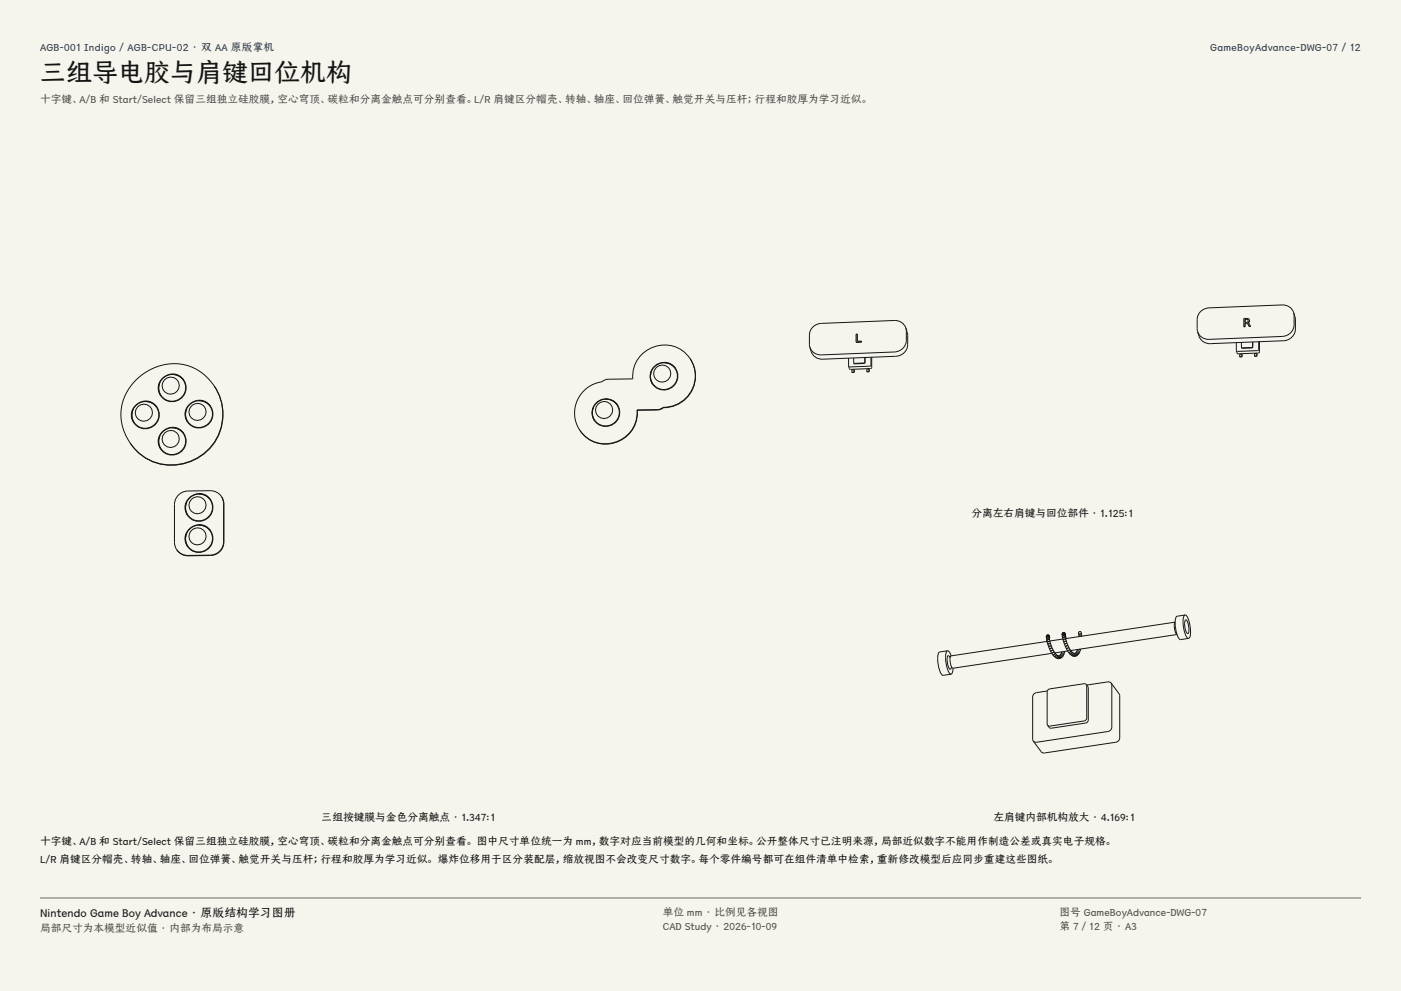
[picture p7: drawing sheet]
<svg xmlns="http://www.w3.org/2000/svg" width="420mm" height="297mm" viewBox="0 0 420 297" stroke-linecap="round" stroke-linejoin="round" font-family="sans-serif">
<g fill="#f5f4ed">
<path d="M0 0h420v297h-420z"/>
<path d="M12 12h396v275h-396z"/>
</g>
<g fill="none" stroke="#141413" stroke-width=".3">
<path d="M271.6 98.3a3.4 3.4 0 0 0-3.5-2.3l-21.9 .9a3.6 3.6 0 0 0-3.5 3.5l.1 3.7M271.6 98.3l.1 .6a10.2 10.2 0 0 1-.3 4.4 3.8 3.8 0 0 1-3.3 2.2l-21.9 .9a3.4 3.4 0 0 1-3.4-2.3M271.6 98.3l.5 1.9a10.2 10.2 0 0 1-.3 4.4 3.8 3.8 0 0 1-3.3 2.2l-21.9 .9a3.7 3.7 0 0 1-3.8-3.6M372.9 97.9h.1M373.2 96.9h.8l.2 .3M373.2 95.7h.5a.44 .44 0 0 1 .5 .4 .44 .44 0 0 1-.5 .5h-.5zM373.2 96.9h.1M373.2 97.9h.1M373.2 96.9v1M373.2 95.7h.1M373.2 97.9h-.3M374.1 96.7l.8 1.1-.4 .1"/>
<path d="M374.2 97.2h.1M374.2 97.2l.3 .7M374.5 96.5l-.4 .2M374.5 95.8l-.3-.3h-1.3v2.4M374.5 95.8l.1 .3M374.5 95.8v.1M374.5 95.9l.1 .2M374.5 97.9h.1M374.6 96.1l-.1 .4M387.8 93.7a3.4 3.4 0 0 0-3.4-2.3l-21.9 .9a3.6 3.6 0 0 0-3.6 3.5l.1 3.6M387.8 93.7l.1 .6a10.2 10.2 0 0 1-.2 4.3 3.8 3.8 0 0 1-3.3 2.2l-21.9 .9a3.4 3.4 0 0 1-3.5-2.3M387.8 93.7l.5 1.9a10.2 10.2 0 0 1-.2 4.3 3.8 3.8 0 0 1-3.3 2.2l-21.9 .9a3.7 3.7 0 0 1-3.9-3.6"/>
<path d="M48 114.6l-.4 1.2v1.2l.6 1.6M51.5 112.2l1.8 .3 1 .6 .8 .9M64.2 115.7a15.2 15.2 0 0 1-4.1 21 15.2 15.2 0 0 1-21.1-3.9M64.2 115.7a14.5 14.5 0 0 0-21-3.8 14.5 14.5 0 0 0-4.2 20.9M64.2 115.7a15.2 15.2 0 0 1-4 21.1 15.2 15.2 0 0 1-21.2-4M181.5 119.6l1.8 .3 1 .6 .8 .9M195.4 111.1a4.1 4.1 0 0 0 .2 4M198.9 108.7l1.2 .1 1.1 .5 1.3 1.2M206.9 107.5a9.4 9.4 0 0 1-8 14.7M206.9 107.5a9.5 9.5 0 0 0-10.9-3.5 9.5 9.5 0 0 0-6.3 9.5l-7.8 .2-1.5 .7a9.4 9.4 0 0 0-6.6 14.5M206.9 107.5a9.4 9.4 0 0 1-8.1 14.6M254.4 107.3v2.5"/>
<path d="M255.4 111.5h.1M255.4 111.5l.1 .1M255.4 111.5v.1M255.4 111.6h.1M255.9 107.3v1.5M255.9 108.8l.1 .1M256 108.8v.1M256.1 110.8h-.7v.7M256.1 110.8v.1M256.1 111.5l-.6 .1M256.1 110.9v.6M256.1 110.9h.1"/>
<path d="M256.1 111.5l-.7 .1M256.6 102.6h.1M257 100.1h.1M257 100.1h-.4v2.5M257 100.1v2.2l1.3-.1M258.3 102.2h.1M258.3 102.5h.1M258.3 102.2v.3M258.3 102.5l-1.7 .1M259.3 107.1l-.1 1.6-3.3 .1M259.3 107.1v1.8h-3.3M259.9 111.3v.1"/>
<path d="M259.9 111.4h.1M260.5 110.7h-.6v.6M260.5 110.7h.1M260.5 110.7v.6l-.6 .1M260.5 110.7v.7h-.6M261.1 107.1l-.2 2.6-6.2 .3-.3-.2M261.3 107.1v3l-.1 .3-6.2 .3-.4-.2-.2-.7M370.6 102.7v2.4M371.6 106.9h.1M371.6 106.2v.7M371.7 106.9h.1M371.7 106.2h-.1"/>
<path d="M371.7 106.2h.6M372.2 102.6v1.5M372.2 104.1v.1M372.2 104.2h.1M372.3 106.2h.1M372.3 106.8l-.6 .1M372.3 106.2v.7h-.6M372.3 106.2v.1M375.5 102.5l-.1 1.6h-3.2M375.6 102.5l-.1 1.7h-3.3M376.1 106.7h.1M376.1 106.7l.1 .1"/>
<path d="M376.2 106.7l.5 .1M376.7 106h-.6v.7M376.7 106h.1M376.8 106h.1M376.8 106v.1M376.8 106l-.1 .7M376.8 106.1l-.1 .7M377.3 102.4l-.1 2.6-6.2 .3-.4-.2M377.6 102.4v3.1l-.2 .3-6.2 .2-.3-.2-.3-.7M39.9 122.8l-.3 1.1v1.2l.6 1.7M43.5 120.4l1.2 .1 1.1 .4 1.3 1.2M48 130.6l-.4 1.2v1.2l.6 1.6"/>
<path d="M51.5 128.2l1.2 .1 1.1 .5 1.3 1.2M56 122.5l-.4 1.2v1.2l.7 1.6M59.5 120.1l1.8 .3 1 .6 .9 .8M178 122l-.4 1.2v1.2l.6 1.7M191 122.9a9.5 9.5 0 0 1-6.3 9.5 9.5 9.5 0 0 1-10.9-3.5M191 122.9l.1 .1M191.1 123a9.5 9.5 0 0 1-6.4 9.6 9.5 9.5 0 0 1-10.9-3.7M198.8 122.1l-1.4 .6-6.4 .2M198.8 122.1l.1 .1M198.9 122.2l-1.4 .6-6.4 .2M56 159.8l-.4 1.2v1.2l.7 1.6M56 150.5l-.4 1.1v1.2l.7 1.7"/>
<path d="M59.5 157.4l1.8 .3 1 .6 .9 .8M59.5 148.1l1.8 .3 1 .5 .9 .9M66.4 148.8l-1.2-1.2-1.6-.5-7.3 .1a4.1 4.1 0 0 0-4 4v11.3l.3 1.4 .4 .8M66.4 148.8l.4 .8 .2 1.4v11.3a4.1 4.1 0 0 1-4 4.1h-7.2l-1.6-.5-1.2-1.2M66.4 148.8l.5 .9 .2 1.4v11.3a4.1 4.1 0 0 1-4 4.1l-6.7 .1a4 4 0 0 1-3.4-1.9M284.1 195l-.2 .2a8 8 0 0 0 .9 6.8h.3M284.1 195l.6 .6 .5 1M284.1 195l-2.6 .5a8 8 0 0 0 1 6.8l2.6-.3M284.8 197.1l-.5-.6a4 4 0 0 0 .6 4.1l.3-.8M313.7 190.9v.3M313.7 190.8v.1M313.7 190.8h.1"/>
<path d="M313.7 190.7h.1M313.7 190.7v.1M313.7 191.2h.1M313.7 191.2l.1 .3M313.8 191.5v.1M313.8 191.6v.4M313.8 192h.1M313.9 192l.1 .6M313.9 192.2l-28.8 4.4a3.6 3.6 0 0 0 .6 3.7M314 192.6h.1M314 192.6l.2 .6M314 190.3l-.3 .4"/>
<path d="M314 190.3l-.3 .3M314.1 190.3h-.1M314.1 190.3l.4 .4M314.1 190.3l.4 .3M314.1 190.3l.5 .4M314.1 190.3h.1M314.2 193.2h.1M314.2 193.2l.2 .6M314.4 193.8h.1M314.4 193.8l.2 .6M314.5 190.5v.1M314.5 190.8l-.5-.3-.3 .3"/>
<path d="M314.5 190.8l-.5-.3-.3 .4M314.5 190.8h.1M314.5 190.8v.3M314.5 191l-.5-.3-.3 .5M314.5 191l-.5-.2-.3 .4M314.5 191v.1M314.5 190.7v.1M314.5 191.1l.1 .3M314.5 191.1h.1M314.5 190.6l.1 .1M314.6 190.7l-.1 .1M314.6 191.4l-.5-.3-.3 .4"/>
<path d="M314.6 191.4l-.5-.2-.3 .4M314.6 191.4h.1M314.6 191.4l.1 .5M314.6 190.7v.1M314.6 190.8l.1 .3M314.6 190.8h.1M314.6 190.8l-.1 .3M314.6 194.4v.1M314.6 194.5l.3 .6M314.6 191.8l-.4-.1-.4 .3M314.6 191.8l-.4-.1-.3 .3M314.6 191.8h.1"/>
<path d="M314.7 191.8l.1 .6M314.7 191.8v.1M314.7 191.1l-.1 .2M314.7 191.1l-.1 .3M314.8 192.3l-.5-.1-.3 .4M314.8 192.3h-.4l-.4 .3M314.8 192.3v.1M314.8 192.4l.2 .5M314.8 192.4h.1M314.9 195.1h.1M314.9 195.1l.3 .6M314.9 192.9l-.7 .3"/>
<path d="M315 192.9l.2 .6M315 192.9h.1M315.1 193.5l-.7 .3M315.2 193.5l.2 .6M315.2 193.5h.1M315.2 195.7h.1M315.2 195.7l.4 .5M315.3 195.8l-29.6 4.5M315.4 194.1l-.8 .3M315.4 194.1h.1M315.4 194.1l.3 .6M315.6 196.2h.1"/>
<path d="M315.6 196.2l.4 .4M315.6 194.8l-.7 .3M315.7 194.8h-.1M315.7 194.7h.1M315.7 194.7l.3 .6M315.7 194.7v.1M316 195.2v.1M316 196.6v.1M316 195.3l.3 .4M316 195.3h.1M316 195.3l-.8 .4M316 196.7l.4 .3"/>
<path d="M316.3 195.7v.1M316.3 195.7l.3 .4M316.3 195.9l-.7 .3M316.3 195.9l-.4 .4-.3-.1M316.3 195.8v.1M316.4 197v.1M316.4 197.1l.4 .2M316.6 196.1v.2M316.6 196.1l.3 .3M316.6 196.3l-.4 .4-.2-.1M316.6 196.3l-.2 .4h-.4M316.6 196.3h.1"/>
<path d="M316.8 197.3h.1M316.8 196.3l.1 .1M316.9 196.4l.4 .4M316.9 196.4l.1 .2M316.9 197.3l.5 .1M317 196.6l-.3 .4h-.3M317 196.6l-.2 .4-.4 .1M317.1 196.5l.6 .4M317.3 196.8l-.2 .4-.3 .1M317.3 196.8l-.1 .4-.3 .1M317.4 197.4h-.1M317.4 197.4h.1"/>
<path d="M317.5 196.5l.6-.1 .2 .3M317.6 196.5l.4 .4M317.6 196.5h-.3M317.7 196.9l-.3 .5M317.7 197.3h.1M317.7 197.3l-.3 .1M317.9 197.3h-.2M317.9 197.3h-.1M317.9 196.2l-.2 .2M318 196.9l-.3 .4M318 196.9l-.1 .4M318.1 195.8l-.2 .4"/>
<path d="M318.1 195.8v.1M318.1 196.1l-.2 .1M318.1 196.1l.5 .3M318.1 196.1h.1M318.2 197.1l-.3 .2M318.3 197l-.1 .1M318.3 195.4l-.2 .5M318.3 195.4h.1M318.3 196.7l-.1 .4M318.3 196.7v.3M318.4 195.7l-.3 .1M318.4 195.7h.1"/>
<path d="M318.4 195.7l.5 .4M318.4 190.2v.2M318.4 190.1v.1M318.4 190.1h.1M318.4 190h.1M318.4 190v.1M318.4 190.4l.1 .1M318.5 190.5v.3M318.5 190.8h.1M318.5 190.8l.1 .5M318.5 196.7l-.2 .3M318.6 191.3h.1"/>
<path d="M318.6 191.3l.1 .6M318.6 196.7h-.1M318.6 196.7h.1M318.6 196.4l-.1 .3M318.6 196.4v.3M318.6 191.5l-3.9 .6M318.7 195.3l.4 .3M318.7 191.9h.1M318.7 191.9l.2 .6M318.8 189.6l-.4 .4M318.8 189.6l-.3 .3M318.8 189.6l.5 .3"/>
<path d="M318.8 189.6h.1M318.8 189.6l.5 .4M318.8 196.3l-.2 .4M318.9 196.1l-.1 .2M318.9 196.1v.1M318.9 196.2l-.1 .1M318.9 196.2h.1M318.9 192.5h.1M318.9 192.5l.2 .6M319.1 195.6v.1M319.1 195.7l-.2 .5M319.1 195.7h.1"/>
<path d="M319.1 193.1h.1M319.1 193.1l.3 .6M319.2 195.2l-.1 .5M319.2 189.8l.1 .1M319.3 190.1l-.5-.3-.4 .3M319.3 190.1l-.5-.3-.4 .4M319.3 190l-.5-.4-.4 .4M319.3 190v.1M319.3 190.1v.3M319.3 190.4l-.5-.4-.4 .4M319.3 190.4v.3M319.3 190.4h.1"/>
<path d="M319.3 189.9v.1M319.3 190v.2M319.3 190.6l-.5-.2-.3 .4M319.3 190.6l-.5-.1-.3 .3M319.3 190.6v.1M319.3 190.7l.1 .4M319.3 190.7h.1M319.3 190h.1M319.3 190l.1 .1M319.3 190l.1 .3M319.4 190.1h.1M319.4 190.1l-.1 .3"/>
<path d="M319.4 193.7v.1M319.4 193.8l.3 .6M319.4 191.1l-.5-.2-.3 .4M319.4 190.3h.1M319.4 191.1l.1 .5M319.4 191.1h.1M319.4 190.3l-.1 .3M319.4 190.3l.1 .4M319.5 190.7h.1M319.5 190.7v.5M319.5 190.7l-.1 .2M319.5 191.4l32.8-4.9a3.8 3.8 0 0 0 .5 3.7l-31.8 4.8"/>
<path d="M319.5 191.6l-.5-.1-.3 .4M319.5 191.6h-.3l-.5 .3M319.5 191.6h.1M319.5 191.2v.1M319.5 191.2h.1M319.5 191.2v.2M319.5 191.6l.2 .6M319.5 191.6v.1M319.7 194.4h.1M319.7 194.4l.3 .6M319.7 192.2l-.8 .3M319.7 192.2h.1"/>
<path d="M319.7 192.2l.2 .6M319.9 192.8l-.8 .3M319.9 192.8l.2 .6M319.9 192.8h.1M320 195h.1M320 195l.3 .5M320.1 195.1l-3.9 .6M320.1 193.5l-.7 .3M320.1 193.4l-.7 .3M320.1 193.4v.1M320.1 193.4h.1M320.1 193.4l.3 .6"/>
<path d="M320.3 195.5h.1M320.4 195.5l.3 .4M320.4 194l-.7 .4M320.4 194h.1M320.4 194l.3 .5M320.7 194.6l-.7 .4M320.7 194.5h.1M320.7 195.9v.1M320.7 194.5l.3 .5M320.7 194.5v.1M320.7 194.6h.1M320.7 196h.1"/>
<path d="M320.7 196l.4 .3M321 195h.1M321 195l.3 .4M321 195v.1M321 195.1l-.7 .4M321 195.2l-.4 .4-.2-.1M321.1 196.3h.1M321.2 196.3l.3 .2M321.3 195.4h.1M321.3 195.4l.3 .3M321.3 195.4l.1 .2M321.4 195.6l-.4 .4-.3-.1"/>
<path d="M321.4 195.6l-.3 .4h-.4M321.4 195.6h.1M321.5 196.5l.1 .1M321.6 196.6h.1M321.6 195.7l.1 .2M321.6 195.7l.5 .4M321.6 196.6l.5 .1M321.7 195.9l-.2 .4h-.4M321.7 195.9l-.2 .4h-.3M321.9 195.8h.2M322.1 196.1l-.2 .4h-.4M322.1 196.1l-.2 .4-.3 .1"/>
<path d="M322.1 195.8h.4l.3 .4M322.1 196.7h.1M322.1 195.8l.3 .4M322.3 195.8l.5-.1 .3 .3M322.4 196.2l-.3 .5M322.5 196.6h.1M322.5 196.6l-.4 .1M322.6 196.6h-.1M322.7 195.5l-.2 .2M322.8 196.2l-.3 .4M322.8 196.2l-.2 .4M322.9 195.1l-.2 .4"/>
<path d="M322.9 195.1v.1M322.9 195.4l-.2 .1M322.9 195.4l.5 .3M322.9 195.4h.1M322.9 196.4l-.3 .2M323 196.3l-.1 .1M323 196.3v.1M323.1 194.7l-.2 .4M323.1 194.7h.1M323.1 194.6v.1M323.1 196l-.2 .4M323.1 196l-.1 .3"/>
<path d="M323.1 195l-.2 .1M323.1 195h.1M323.1 195l.5 .3M323.3 196l-.3 .3M323.3 189.7l.1 .4M323.3 196h.1M323.4 195.7l-.1 .3M323.4 190.1h.1M323.4 190.1v.4M323.4 194.6l.4 .2M323.4 190.5h.1M323.4 190.5l.1 .3"/>
<path d="M323.4 190.5l.3 .3M323.6 195.5l-.3 .5M323.6 195.3v.2M323.6 195.5h.1M323.8 194.8v.2M323.8 194.8v.1M323.8 194.9h.1M323.8 195l-.2 .5M323.8 194.9v.1M324 194.5l-.2 .4M324.2 189.6l-.2-.2-.4-.1-.3 .4M324.2 189.6l-.4 .4-.5-.3"/>
<path d="M324.2 189.6v.4M324.2 190h.1M324.2 190l.1 .4M324.2 190a.43 .43 0 0 1-.4 .4 .43 .43 0 0 1-.4-.3M324.3 190.5l-.2 .2M324.3 190.4v.1M324.3 190.5h.1M324.3 190.5v.2M355.3 184.3l-.2 .1a8 8 0 0 0 .9 6.8l.3 .1M355.3 184.3a2.62 2.62 0 0 1 1.3 2.3l.2 1.1a6.5 6.5 0 0 1-.2 3.4l-.3 .2M355.3 184.3l-2.6 .5a8 8 0 0 0 1 6.8l2.6-.3M355.3 185.9l.2-.1a4 4 0 0 1 .6 4.1 4.2 4.2 0 0 1-.8-4z"/>
<path d="M285.7 200.3l-.1 1-.5 .7M314 207.1l-3.6 .6-.8 .8v13l.2 .6M325.7 205.2l-.7-.3-10.3 1.6-.5 .3-.3 .5 .1 10.1M325.7 205.2l.1 10-.2 .6-.6 .3-10.3 1.5-.7-.2M325.7 205.2l.6 1v9.6l-.3 .6-.5 .3-10.3 1.5h-.5l-.7-.8M333.1 204.7l.2 .6v12.6l-.5 1-.7 .3-21.3 3.3-.6-.1-.4-.3M333.1 204.7l-.4-.3h-.6l-6.3 .9M333.1 204.7l2.6 3.6v12.9l-.5 .9-.7 .4-21.7 3.2-.7-.4-2.3-3.2"/>
<circle cx="51.2" cy="115.6" r="2.55"/>
<circle cx="51.6" cy="116.3" r="4.2"/>
<circle cx="51.6" cy="116.2" r="4"/>
<circle cx="198.5" cy="112" r="2.55"/>
<circle cx="199" cy="112.7" r="4.2"/>
<circle cx="199.1" cy="112.7" r="4"/>
<circle cx="43.1" cy="123.7" r="2.55"/>
<circle cx="43.6" cy="124.3" r="4.2"/>
<circle cx="43.6" cy="124.3" r="4"/>
<circle cx="51.2" cy="131.6" r="2.55"/>
<circle cx="51.6" cy="132.2" r="4.2"/>
<circle cx="51.6" cy="132.2" r="4"/>
<circle cx="59.2" cy="123.4" r="2.55"/>
<circle cx="59.7" cy="124.1" r="4.2"/>
<circle cx="59.7" cy="124.1" r="4"/>
<circle cx="181.1" cy="122.9" r="2.55"/>
<circle cx="181.6" cy="123.6" r="4"/>
<circle cx="181.7" cy="123.6" r="4.1"/>
<circle cx="59.2" cy="151.4" r="2.55"/>
<circle cx="59.7" cy="152.1" r="4.2"/>
<circle cx="59.7" cy="152.1" r="4"/>
<circle cx="59.2" cy="160.7" r="2.55"/>
<circle cx="59.7" cy="161.4" r="4.2"/>
<circle cx="59.7" cy="161.4" r="4"/>
</g>
<path d="M12 269.3h396zM12 269h396v.3h-396z" fill-rule="evenodd" fill="#504e49"/>
<text font-size="7.8" fill="#141413" x="12" y="24.7">三组导电胶与肩键回位机构</text>
<text font-size="3.5" fill="#141413" x="12" y="274.9">Nintendo Game Boy Advance · 原版结构学习图册</text>
<g font-size="3.2" fill="#1b365d">
<text x="12" y="15.3">AGB-001 Indigo / AGB-CPU-02 · 双 AA 原版掌机</text>
<text x="362.8" y="15.3">GameBoyAdvance-DWG-07 / 12</text>
</g>
<g font-size="3.2" fill="#504e49">
<text x="12" y="30.9">十字键、A/B 和 Start/Select 保留三组独立硅胶膜，空心穹顶、碳粒和分离金触点可分别查看。L/R 肩键区分帽壳、转轴、轴座、回位弹簧、触觉开关与压杆；行程和胶厚为学习近似。</text>
<text x="198.7" y="274.5">单位 mm · 比例见各视图</text>
<text x="317.6" y="274.5">图号 GameBoyAdvance-DWG-07</text>
<text x="12" y="279.3">局部尺寸为本模型近似值 · 内部为布局示意</text>
<text x="198.7" y="278.8">CAD Study · 2026-10-09</text>
<text x="317.6" y="278.8">第 7 / 12 页 · A3</text>
</g>
<g font-size="3.2" fill="#141413">
<text x="291.3" y="155">分离左右肩键与回位部件 · 1.125:1</text>
<text x="96.5" y="246">三组按键膜与金色分离触点 · 1.347:1</text>
<text x="297.8" y="246">左肩键内部机构放大 · 4.169:1</text>
<text x="12" y="253.3">十字键、A/B 和 Start/Select 保留三组独立硅胶膜，空心穹顶、碳粒和分离金触点可分别查看。 图中尺寸单位统一为 mm，数字对应当前模型的几何和坐标。公开整体尺寸已注明来源，局部近似数字不能用作制造公差或真实电子规格。</text>
<text x="12" y="258.6">L/R 肩键区分帽壳、转轴、轴座、回位弹簧、触觉开关与压杆；行程和胶厚为学习近似。 爆炸位移用于区分装配层，缩放视图不会改变尺寸数字。每个零件编号都可在组件清单中检索，重新修改模型后应同步重建这些图纸。</text>
</g>
</svg>
